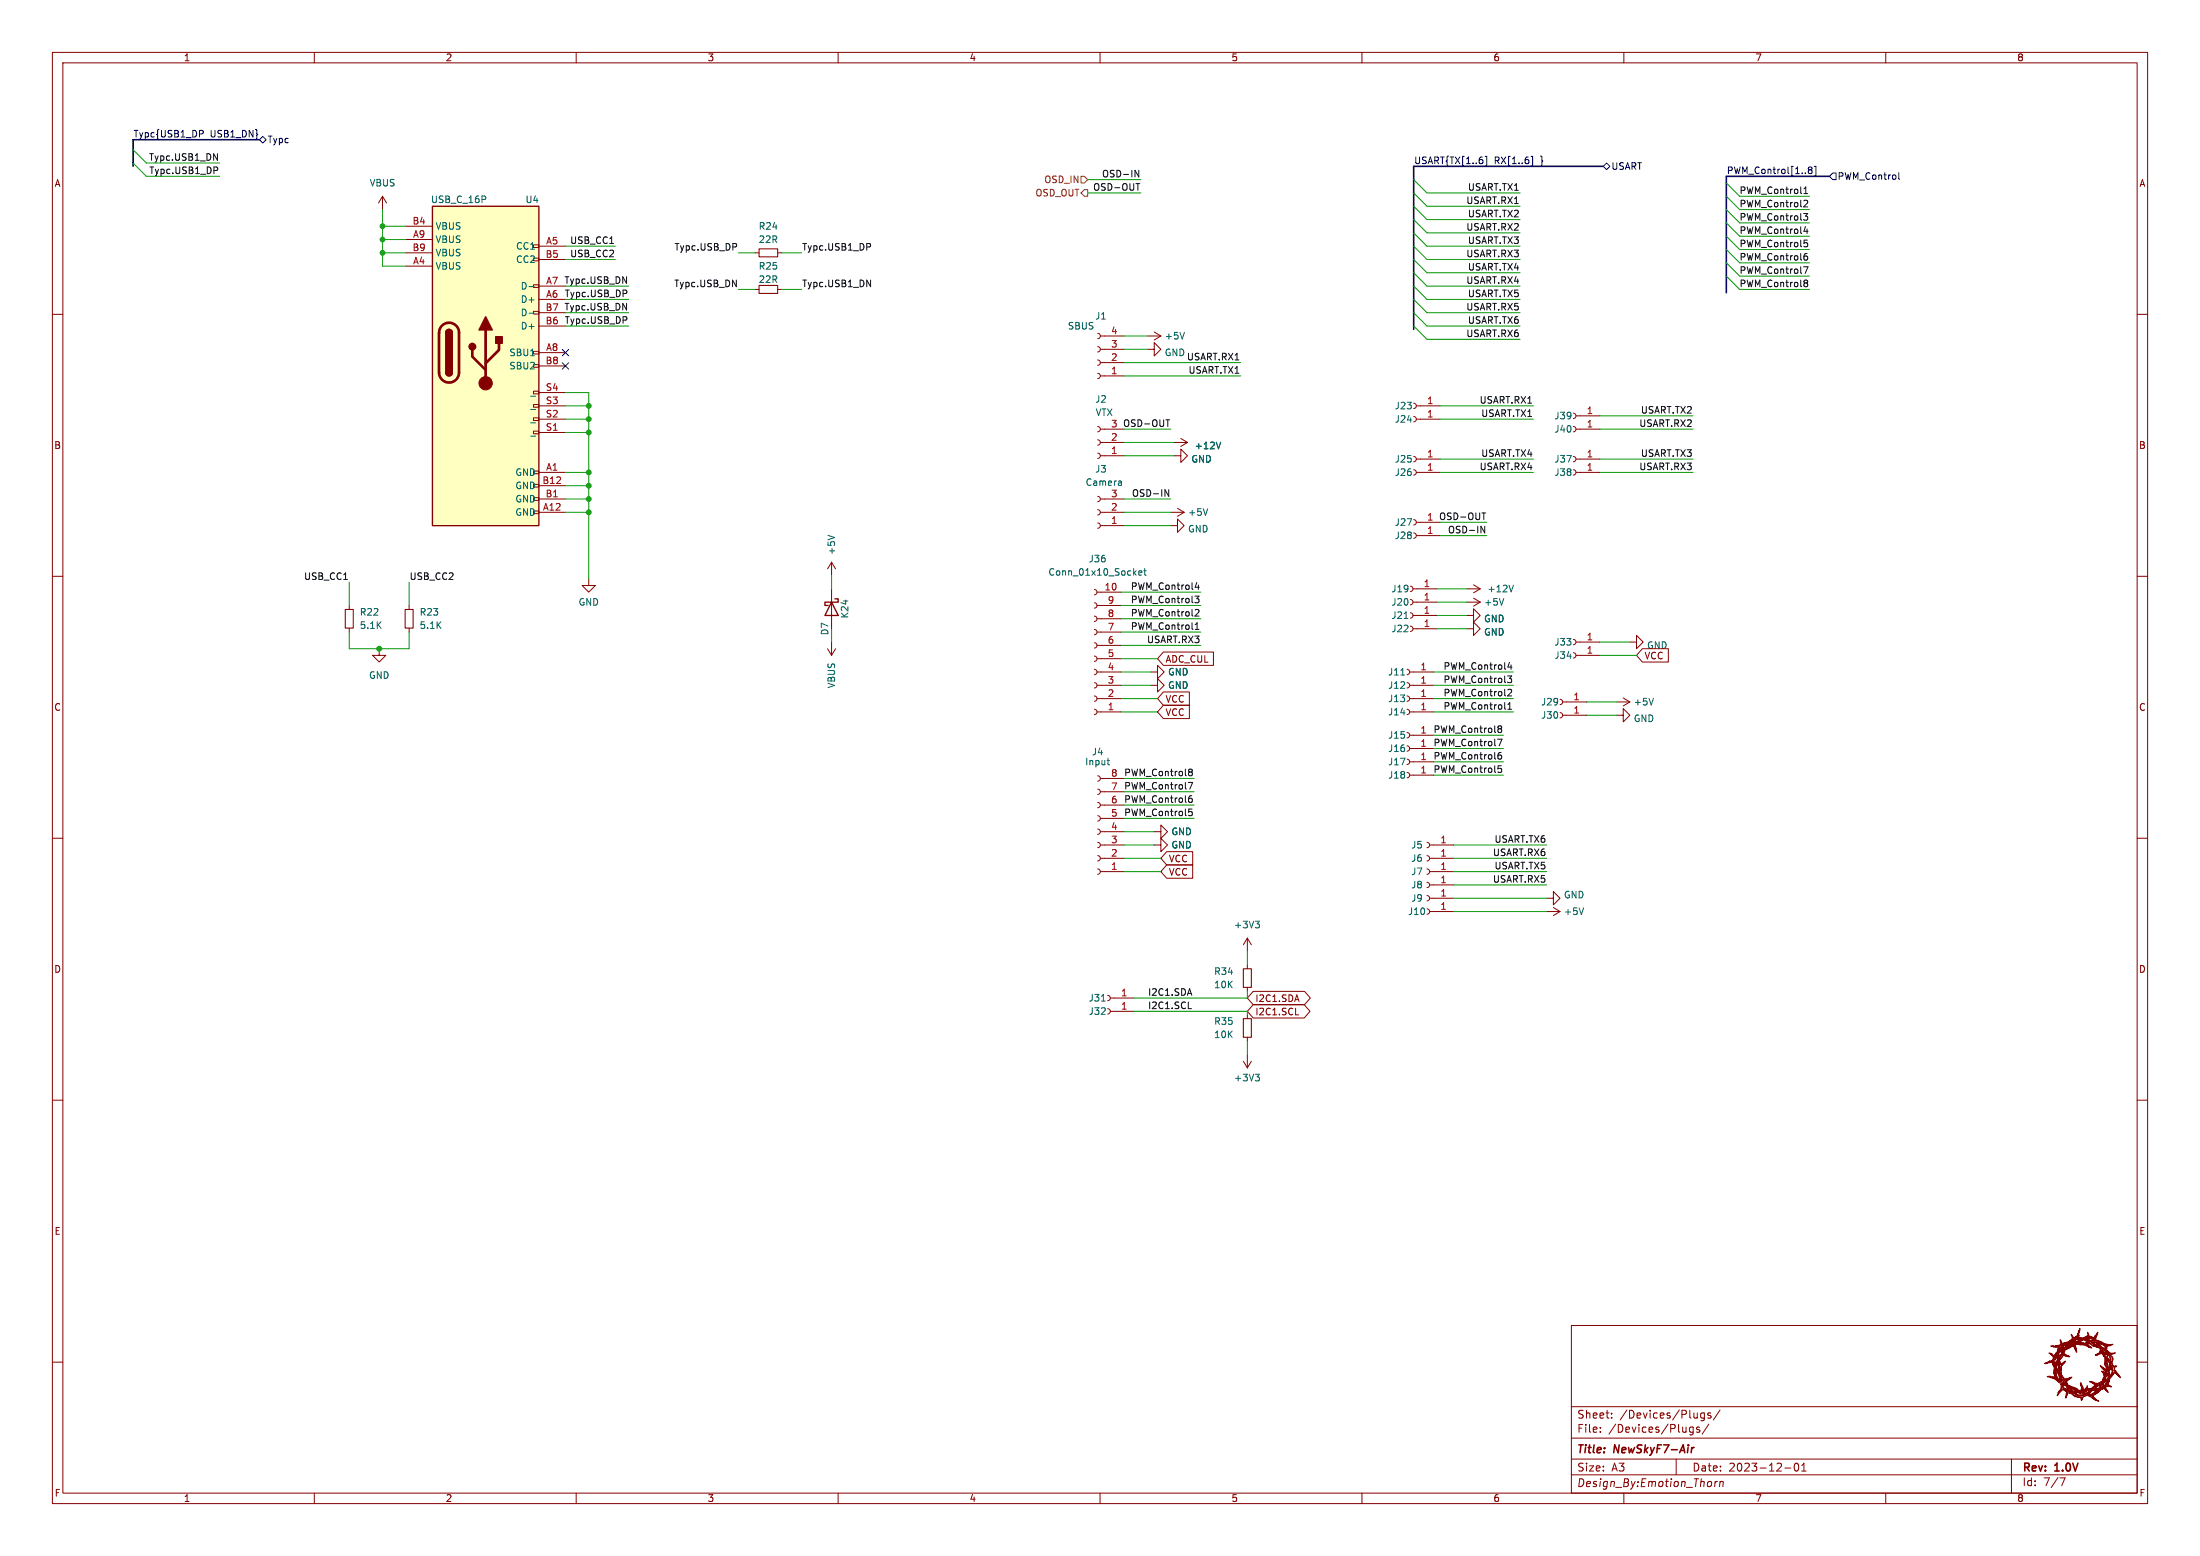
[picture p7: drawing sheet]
<svg xmlns="http://www.w3.org/2000/svg" width="420mm" height="297mm" viewBox="0 0 420 297" stroke-linecap="round" stroke-linejoin="round" font-family="sans-serif">
<g fill="none" stroke="#840000" stroke-width=".19">
<path d="M10 10h400v277h-400zM12 12h396v273h-396zM60 10v2M110 10v2M160 10v2M210 10v2M260 10v2M310 10v2M360 10v2M73 37.5l-.7 1.2M73 37.5v2.5M73 37.5l.8 1.2"/>
<path d="M10 60h2M77.5 50.8h5M77.5 45.7h5M77.5 43.2h5M77.5 48.3h5M101.9 59.4h1v.5h-1zM101.9 54.4h1v.5h-1zM101.9 49.3h1v.5h-1zM101.9 46.7h1v.5h-1zM102.9 47h5M102.9 57.2h5M102.9 54.6h5"/>
<path d="M102.9 49.5h5M102.9 59.7h5M144.1 48.3h.8M144.1 55.2h.8M148.5 48.3h.7M148.5 55.2h.7M408 60h2M101.9 79.8h1v.5h-1zM101.9 77.2h1v.5h-1zM101.9 74.7h1v.5h-1zM101.9 69.6h1v.5h-1zM101.9 67.1h1v.5h-1z"/>
<path d="M102.9 67.3h5M102.9 62.2h5M102.9 69.9h5M102.9 77.5h5M102.9 74.9h5M209.5 63.6l.4 .2 .2 .3-.2 .4-.4 .1M209.5 66.2l.4 .1 .2 .4-.2 .3-.4 .2M209.5 68.7l.4 .2 .2 .3-.2 .4-.4 .1M209.5 71.2l.4 .2 .2 .4-.2 .3-.4 .2M210.1 64.1h4.5M210.1 66.7h4.5M210.1 69.2h4.5"/>
<path d="M210.1 71.8h4.5M219.1 66.7h1.2v-1.3l1.3 1.3-1.3 1.2v-1.2M219.1 64.1h2.5M220.3 63.4l1.3 .7M221.6 64.1l-1.3 .8M269.9 79.5l.3 .2 .2 .3-.1 .4-.4 .1M269.9 77l.3 .1 .2 .3-.1 .4-.4 .2M270.4 77.5h4.6M300.4 78.9l.3 .1 .2 .3-.2 .4-.3 .2M300.9 79.4h4.5M101.9 97.5h1v.5h-1zM101.9 95h1v.5h-1z"/>
<path d="M101.9 92.5h1v.5h-1zM101.9 89.9h1v.5h-1zM101.9 82.3h1v.5h-1zM102.9 90.2h5M102.9 97.8h5M102.9 95.3h5M102.9 92.7h5M102.9 82.6h5M102.9 80h5M209.5 94.7l.4 .2 .2 .4-.2 .3-.4 .2M209.5 97.3l.4 .1 .2 .4-.2 .4-.4 .1M209.5 99.8l.4 .2 .2 .3-.2 .4-.4 .1"/>
<path d="M209.5 81.4l.4 .2 .2 .3-.2 .4-.4 .1M209.5 83.9l.4 .2 .2 .4-.2 .3-.4 .2M209.5 86.5l.4 .1 .2 .4-.2 .4-.4 .1M210.1 97.8h4.5M210.1 95.3h4.5M210.1 81.9h4.5M210.1 84.5h4.5M210.1 87h4.5M223.5 97.8h2.6M224.2 87h1.2v-1.3l1.3 1.3-1.3 1.3v-1.3M224.2 84.5h2.5M224.8 97l1.3 .8"/>
<path d="M225.4 83.7l1.3 .8M226.1 97.8l-1.3 .8M226.7 84.5l-1.3 .7M269.9 99.2l.3 .1 .2 .4-.1 .3-.4 .2M269.9 89.7l.3 .1 .2 .3-.1 .4-.4 .2M269.9 87.1l.3 .2 .2 .3-.1 .4-.4 .1M270.4 90.2h4.6M270.4 80h4.6M270.4 99.7h4.6M270.4 87.6h4.6M300.4 89.7l.3 .1 .2 .3-.2 .4-.3 .2M300.4 81.4l.3 .2 .2 .3-.2 .4-.3 .1"/>
<path d="M300.4 87.1l.3 .2 .2 .3-.2 .4-.3 .1M300.9 90.2h4.5M300.9 81.9h4.5M300.9 87.6h4.5M10 110h2M66.7 115.6v.7M66.7 119.9v.8M78.1 115.6v.7M78.1 119.9v.8M112.4 110.5v1.3h1.3l-1.3 1.2-1.3-1.2h1.3M158.7 107.3v2.6M158.7 112.4v7.6"/>
<path d="M158.7 107.3l-.7 1.3M158.7 107.3l.8 1.3M208.9 112.5l.4 .2 .1 .3-.1 .4-.4 .1M208.9 115.1l.4 .1 .1 .4-.1 .3-.4 .2M208.9 117.6l.4 .2 .1 .3-.1 .4-.4 .1M209.4 113h4.6M209.4 115.6h4.6M209.4 118.1h4.6M210.1 100.3h4.5M223.5 100.3h1.3v-1.2l1.3 1.2-1.3 1.3v-1.3M269.2 119.5l.4 .2 .1 .3-.1 .4-.4 .1M269.2 117l.4 .1 .1 .3-.1 .4-.4 .2"/>
<path d="M269.2 111.9l.4 .1 .1 .4-.1 .3-.4 .2M269.2 114.4l.4 .2 .1 .3-.1 .4-.4 .1M269.7 114.9h4.6M269.7 112.4h4.6M269.7 117.5h4.6M269.9 101.7l.3 .2 .2 .3-.1 .4-.4 .1M270.4 102.2h4.6M280 117.5h1.3v-1.3l1.3 1.3-1.3 1.2v-1.2M280 114.9h2.6M280 112.4h2.6M281.3 114.2l1.3 .7M281.3 111.6l1.3 .8"/>
<path d="M282.6 114.9l-1.3 .8M282.6 112.4l-1.3 .8M408 110h2M72.4 123.8v1.3h1.3l-1.3 1.3-1.3-1.3h1.3M158 123.8l.7 1.3M158.7 122.6v2.5M159.5 123.8l-.8 1.3M208.9 120.1l.4 .2 .1 .4-.1 .3-.4 .2M208.9 122.7l.4 .1 .1 .4-.1 .4-.4 .1M208.9 125.2l.4 .2 .1 .3-.1 .4-.4 .1M208.9 127.8l.4 .1 .1 .4-.1 .3-.4 .2M208.9 130.3l.4 .2 .1 .3-.1 .4-.4 .1"/>
<path d="M208.9 132.8l.4 .2 .1 .4-.1 .3-.4 .2M208.9 135.4l.4 .1 .1 .4-.1 .4-.4 .1M209.4 135.9h4.6M209.4 133.4h4.6M209.4 128.3h4.6M209.4 130.8h4.6M209.4 120.7h4.6M209.4 123.2h4.6M209.4 125.7h4.6M219.7 128.3h1.3v-1.3l1.2 1.3-1.2 1.2v-1.2M219.7 130.8h1.3v-1.3l1.2 1.3-1.2 1.3v-1.3M222.1 134.6h5v2.6h-5l-1.1-1.3z"/>
<path d="M222.1 132.1h5v2.5h-5l-1.1-1.2zM222.1 124.5h9.6v2.5h-9.6l-1.1-1.3zM268.6 135.4l.4 .1 .1 .4-.1 .3-.4 .2M268.6 139.8l.4 .2 .1 .3-.1 .4-.4 .1M268.6 132.8l.4 .2 .1 .3-.1 .4-.4 .2M268.6 127.8l.4 .1 .1 .3-.1 .4-.4 .2M268.6 130.3l.4 .2 .1 .3-.1 .4-.4 .1M269.1 135.9h4.6M269.1 133.4h4.6M269.1 128.3h4.6M269.1 130.8h4.6M269.7 120h4.6"/>
<path d="M280 120h1.3v-1.3l1.3 1.3-1.3 1.3v-1.3M297.8 133.5l.4 .1 .1 .4-.1 .3-.4 .2M297.8 136l.4 .2 .1 .3-.1 .4-.4 .1M298.3 134h4.6M298.3 136.5h4.6M300.4 124.6l.3 .1 .2 .4-.2 .3-.3 .2M300.4 122l.3 .2 .2 .3-.2 .4-.3 .2M300.9 125.1h4.5M300.9 122.6h4.5M308.6 136.5h1.3v-1.2l1.2 1.2-1.2 1.3v-1.3M308.6 134h2.5M309.9 133.2l1.2 .8"/>
<path d="M311.1 122.6h1.3v-1.3l1.3 1.3-1.3 1.2v-1.2M311.1 134l-1.2 .7M313.5 123.8h5v2.6h-5l-1.1-1.3zM10 160h2M209.5 148.1l.4 .1 .2 .4-.2 .4-.4 .1M209.5 150.6l.4 .2 .2 .3-.2 .4-.4 .1M209.5 153.2l.4 .1 .2 .4-.2 .3-.4 .2M209.5 155.7l.4 .2 .2 .3-.2 .4-.4 .1M209.5 158.2l.4 .2 .2 .4-.2 .3-.4 .2M210.1 148.6h4.5M210.1 151.1h4.5M210.1 153.7h4.5"/>
<path d="M210.1 156.2h4.5M210.1 158.8h4.5M220.3 158.8h1.3v-1.3l1.3 1.3-1.3 1.2v-1.2M268.6 142.4l.4 .1 .1 .3-.1 .4-.4 .2M268.6 144.9l.4 .2 .1 .3-.1 .4-.4 .1M268.6 147.4l.4 .2 .1 .3-.1 .4-.4 .2M269.1 140.3h4.6M269.1 142.9h4.6M269.1 145.4h4.6M269.1 148h4.6M408 160h2M209.5 160.8l.4 .1 .2 .4-.2 .4-.4 .1"/>
<path d="M209.5 163.3l.4 .2 .2 .3-.2 .4-.4 .1M209.5 165.9l.4 .1 .2 .4-.2 .3-.4 .2M210.1 163.8h4.5M210.1 161.3h4.5M210.1 166.4h4.5M220.3 161.3h1.3v-1.3l1.3 1.3-1.3 1.3v-1.3M222.7 162.6h5v2.5h-5l-1.1-1.3zM222.7 165.1h5v2.5h-5l-1.1-1.2zM238.1 179.1v2.5M238.1 179.1l.8 1.2M238.1 179.1l-.7 1.2M272.4 163.3l.4 .2 .1 .3-.1 .4-.4 .1"/>
<path d="M272.4 160.8l.4 .1 .1 .4-.1 .3-.4 .2M272.4 168.4l.4 .2 .1 .3-.1 .4-.4 .1M272.4 170.9l.4 .2 .1 .3-.1 .4-.4 .2M272.4 165.9l.4 .1 .1 .3-.1 .4-.4 .2M272.4 173.5l.4 .1 .1 .4-.1 .3-.4 .2M272.9 163.8h4.6M272.9 161.3h4.6M272.9 168.9h4.6M272.9 171.5h4.6M272.9 166.4h4.6M272.9 174h4.6M295.3 171.5h1.2v1.2l1.3-1.2-1.3-1.3v1.3"/>
<path d="M295.3 174h2.5M296.5 173.2l1.3 .8M297.8 174l-1.3 .8M211.5 192.5l.3 .2 .2 .4-.2 .3-.3 .1M211.5 190l.3 .1 .2 .4-.2 .4-.3 .1M212 193h4.5M212 190.5h4.5M238.1 184.2v.7M238.1 188.5v.7M238.1 193.7v.7M238.1 198v.8M239.2 191.8h9.8l1.1 1.2-1.1 1.3h-9.8l-1.1-1.3z"/>
<path d="M239.2 189.2h9.8l1.1 1.3-1.1 1.3h-9.8l-1.1-1.3zM247.3 193.7h.6M10 210h2M237.4 202.6l.7 1.2M238.1 201.3v2.5M238.9 202.6l-.8 1.2M408 210h2M10 260h2M300 253h108v32h-108zM408 260h2M300 278.5h108M300 274.5h108"/>
<path d="M300 268.5h108M305.5 273.2v.2M305.5 272.5v.1M307.7 270.5v.2M307.7 269.8v.1M320 278.5v3M323.2 272.4v1.2l-.3 .3-.3-.1M323.2 272.5l-.4-.1-.3 .3 .2 .6h.5M324.4 272.5l-.3-.1-.2 .2v.2l.5 .2v.3h-.5M325.4 269.7v1.2l-.3 .3-.4-.1M325.4 269.8l-.5-.1-.2 .3 .1 .6h.6M326.2 271.8l-1.3 1.9"/>
<path d="M326.6 269.8l-.4-.1-.2 .2 .1 .2 .5 .2v.3h-.6M328.4 269.1l-1.3 1.9M342.7 279.4l.2-.1a.8 .8 0 0 1 .5 .7 .8 .8 0 0 1-.5 .8 1 1 0 0 1-.2-1.4zM343.9 279.7l.5-.4v1.5M384 278.5v6.5M60 285v2M110 285v2M160 285v2M210 285v2M260 285v2M300 281.5h108M310 285v2"/>
<path d="M326.7 282.8l.1 .2-.2 .6M327.4 282.8l-.1 1M327.9 282.8l-.5 .2M328.4 282.9l.2-.1h.3v1M328.4 282.8l-.2 1M340.7 280.2h1.2M343.9 280.8h.9M360 285v2M393.2 282.1h1l-.6 1.5"/>
</g>
<path d="M323.4 276.3l-.4 .1" fill="none" stroke="#840000" stroke-width=".3"/>
<g fill="#840000" stroke="#840000" stroke-width=".19">
<path d="M399 266.5l.9 .6-.5-.7 .5-.2-.4 .3 1.2 1-.9-.4 .3 .1v-.1a1.56 1.56 0 0 1-1.1-.6z"/>
<path d="M396.5 266.7h.9v.5l.2-.2-.3 .3a.61 .61 0 0 0-.8-.6z"/>
<path d="M393.2 265.3h.2a.71 .71 0 0 1 1 .2l.3 .4-.1 .5v-.5v.1l-.2 .9 .1-1.2-.4-.3h-.5l-.9 1 .2-.6a.5 .5 0 0 0 .6-.4l-.6 .4z"/>
<path d="M399.3 256.2h.2l-.1 .2 .2 .1v-.2l.2 .2-.1 .1h.4l.4 .2-.2-.4 1.1 1.8 .4 .4a.75 .75 0 0 0-.1-.9l.4 .3 .2 .5 .2-.1-.4-.4 .5 .3-.1-.3-1.1-.7 .3 1.2-1.1-2.1h.1l.6 .7 .4 .3 .2-.1a1.05 1.05 0 0 0-1-.9l-.9-.1h-.4a1.44 1.44 0 0 1 1.4 .1l.6 .3a.5 .5 0 0 1 .2 .8l.3 .1a1.64 1.64 0 0 0 1.7 .7l-.5 .2h-.2l.3-.1h-.4v.1h-.1l.1 .2-.3-.1a.48 .48 0 0 1-.6 0 .48 .48 0 0 1-.1-.6l-.1 .5 .1 2 .3 .8-.2 .2-.7-.4 .7 .8 .5-.8h.4v-.2h.2l-.2-.1-.2 .2 .1-.3-.2 .4a.38 .38 0 0 1-.1-.4 .38 .38 0 0 1 .3-.2h-.2v-.2l-.3-.6 .4 .4 .4 .9a1.79 1.79 0 0 1-.3 1.8l.6-.7a.77 .77 0 0 1 .9 .5l.2 .1-.9-1-.1-.1 .3 .1-.3-.1 .1-.1 1.1 1.5-1.1-1-.8 1 .3-1.5h.1h-.1a.37 .37 0 0 0-.5 .1 .37 .37 0 0 0 0 .4 3.4 3.4 0 0 1-.2 2.3l.4 .3h-.1a.58 .58 0 0 0-.9 .3l.6 .9-.5-.4-.2-.3 .4 .4-.3-.4h-.5a1.08 1.08 0 0 0-.9 .7l-.6 .3 .7-.4 .5-.6h.3l.2-.2-.4 .2-.1-.1 .1-.1-.1 .1a.43 .43 0 0 1 .7 0l-.2-.3 .3 .1a.72 .72 0 0 1 .9-.2l-.6-.4-.3 .5h-.3l-.2-.4 .1-.1-.1-.1h.2l.2 .5 .2-.5a.64 .64 0 0 0 .7-.8l-.1-1.4-.1 .8a1.51 1.51 0 0 1-.2 1.3v-.1l-.3 .2 .3-.3 .1-.6-.3 .3h.2l-.8 .6h-.1l.7-.6-1.6 .8-.9 .7 1.8-.9a3.2 3.2 0 0 1-2.4 2.2l-.2-.1 .5 .1-.6-.1 .3 .3a1.2 1.2 0 0 0-1.4 .3l1.8-1.4-.6 .7 .6-.1a.73 .73 0 0 1 .8-.3h-.3l.4-.3v.2l.1-.2 .1 .1 .1-.3 .4-.7a.82 .82 0 0 0-.9 .3l-.3 .2 .8 .1-1.2 .2-.8-.1-.1-.1h.9h-.9l-.1-.6 .2 .6a1.43 1.43 0 0 0 1.3-.8l-.7-.5 .9 .6 .3-.3-1.5-.4h.5l1.1 .4 .5-.3 .3 .1 .2-.3-.2 .2h-.3l.6-.2h-.3l.1-.2 .4 .1v-.1a.63 .63 0 0 0 .6-.4 .63 .63 0 0 0-.1-.7l-.6 1.1 .8-1.4a.75 .75 0 0 1 .7-.7h-.2l.1-.2a2.29 2.29 0 0 0-1.2 1.4l-.3 .9h-.2l.4-1.1 .1 .1 .1-.2-.4-.1h.3h-.3l.1 .5-.3-.7 .5 .1a1.18 1.18 0 0 0-.7-.9l-.2-.3 .4 .3-.5-.4 1.3 .7-.4-.8 .1-.5-.1 .4v-1.4l-.2-.2h.1l.1-.1-.2 .1-.5-.8-.2 .2 .3 .1-1.2 .3 .6-.2 .2-.2-.8 .4 .9-.6v-.2h.3h-.3a.53 .53 0 0 0 0-.6 .53 .53 0 0 0-.6-.1l-.2-.1 .6 .1-.1-.1a2.04 2.04 0 0 1-1.3-.9z"/>
<path d="M395.9 266.3l.6 .3h-.4l-.2-.2 .2 .1h.1z"/>
<path d="M394.2 263.3l.6-.1h-.2l.9-.3-.3 .3a.67 .67 0 0 0-.7 .5 .67 .67 0 0 0 .3 .7l.1 .3 .1-.3 1.3 .6 .6 .4 1-.1h-.2l.1-.1 .7 .1-1.1 .1-.3 .2h1.3h-1.1l1 .3 .5-.5h.3a2.25 2.25 0 0 1-2.7 .9l-.2-.2h.2h-.2l-.1-.1-.3 .1 .3-.2a1.94 1.94 0 0 0 1.8 .2h.2l-.2-.1 .3 .1-1-.4-.4-.2h.3h-.3l-.7-.4h.4l.1 .3-.1-.3h-.5l.1-.1-1.1-.2 2.3 1.2-.6-.2-.2 .1-.1-.2h-1.4l-.6-.4 .4 .1 .2 .2 .3 .1 .4-.1 .9 .1-1.2-.1-.1-.1h.2h-.4l-.5-.2h-.2l-.4-.2 .3 .1a.83 .83 0 0 1-.7-1l-.2 .1 .1-.2a.64 .64 0 0 1 .4 .7l.5 .5 .4-.2h-.2a.69 .69 0 0 0-.7-.8l.5 .2-.1-.4 .4 .9 .1-.1a.35 .35 0 0 0 .1 .5 .35 .35 0 0 0 .5-.1l-.5-.4 .3 .1a1.49 1.49 0 0 0 1.2 .6l-.3-.1v-.1l-.8-.5h-.4l-.2-.5h.1h-.1l-.3-.3 .3 .2v-.1l-.4-.5h.1v.2l.1-.3 .8-.6-.8 .4-.1 .3h-.1l-.1-.2 .1 .2 .1-.3-.2 .1v-.2h.2z"/>
<path d="M395 265.9a.54 .54 0 0 1 .8 .4l-.3-.2z"/>
<path d="M397.5 266.1h.3z"/>
<path d="M398.5 265.5l.2-.1z"/>
<path d="M399.4 265.4l1.1-.2z"/>
<path d="M397.4 264.8v.5z"/>
<path d="M393.5 264.5a.38 .38 0 0 1 .2 .4 .38 .38 0 0 1-.3 .3z"/>
<path d="M397.2 263.9l.5 1.1-.1 .2-.3-.6-.1-.4 .1 .2-.1-.2z"/>
<path d="M398.3 264.9l-.2 .3z"/>
<path d="M401.3 264.5l.2 .2-.3-.1z"/>
<path d="M402.9 264.7h.2z"/>
<path d="M393.4 262.6l.8 1.7-.5-.2-.1-.3 .5 .3v-.2a1.66 1.66 0 0 1-.7-1.3z"/>
<path d="M396.1 255.8l.4 .3z"/>
<path d="M393.3 255.7l.2 .5h.1a.25 .25 0 0 0 .2 .3 .25 .25 0 0 0 .2-.1l.6-.2h.3l.5-.5 .4-.3 .2 .1-.3-.3v.3l-.3 .2 .2-.2 .1-.3-.2-.1-.1-.4 .5 .6 .2-.1 .1 .1-.1 .1h.2v-.2h.2l.1-.1-.3 .1 .4-.4v-.2l-.1 .2 .1-.4a.45 .45 0 0 1 0 .7v.2l.2-.5-.1 .4a1.56 1.56 0 0 0 1.8-.4l.1 .2-.2-.7 .3 .5v.5l.2-.3 .2 .1v.1l.6 .1 .2 .3 .2-.6-.5 .3 .4-.3v-.1l-.2 .2 .6-.8-.2 .6a.54 .54 0 0 0-.2 .7 .54 .54 0 0 0 .6 .3l.4 .2a3.2 3.2 0 0 0 2.3 .5l-.7 .3 .1-.2h-.8l.1 .3 .4-.1-.3 .1v.5l-.2-.2a.82 .82 0 0 0-.6-.9l-.2-.1a2.47 2.47 0 0 0-2.1-.1l-.4-.2h.5h-.5l-.7-.3 1.7 1.3 .2-.1 .2 .1a.71 .71 0 0 1-1-.4h-.5l.3-.2-.2-.1-.9 .2h-.9l.5-.2h-1.8h-.3l.1 .2-.2-.1-.3 .3h.7l.1-.2h.4l-.5-.1h.1l1.2 .2-.5-.1-.2 .3 .2 .6-.2-.2v.2l.1 .4 .1-.2 .1 .5-.5-.8h.2a.37 .37 0 0 1-.4-.5l.1-.1 .1 .2v.4l.2-.7-1.2 .5-.1-.1 .3-.1h-.5l.6-.1 .1-.1-.7 .2 .7-.8h.5v-.3l.2 .2v.2l1.6 .1v.1l1-.2h-.3l-.2-.2a.59 .59 0 0 0-1 0l-.2 .1a1.55 1.55 0 0 1 1.5-.4v.1h.2l.2 .2 1.1-.3-1-.2-.1 .1 .1-.3 .8 .4v-.2v.1l-.8-.4-.3 .6h-.1v-.3l-.6 .1 .5-.3v-.1l-.7 .4 .2-.3-.4 .2 .1 .1a.66 .66 0 0 0-.9 .6l-.3-.1 .5-.4h-1.1l1.1-.2-.1-.1 .5 .1-.1-.1a1.67 1.67 0 0 0-1.8 .4l.2 .1-.5 .2-.6 .9-.3-.1 .5-.6-.9 .4h.2l.5-.2-.1 .2-.5 .1-.1 .2 .2 .2 .2-.2v.2l.2-.1-.1-.1 .5 .1-1.7 .8v.1l2.4-1.1 .3 .1h-.3l-.7 .4-.7 .2-.2 .6a.95 .95 0 0 0 1 .7h.1h-.6l.3-.1-.7-.2-.9 1 .2 .7 .9-.5-.1 .2a1.41 1.41 0 0 0-.7 1.7l-.1-.8 .3-.5-.4 .1v-.1h.1l-.2-.1 .6 .1 .4-.5-.4 .4h-.6l-.1-.5 .2 2.5a1.27 1.27 0 0 0 .3 1.3l-.1 .2-.1-.2-.1 .2-.9-.7-.5-.1 1.4 1-1-.8-1-.3 .7-.1-.2 .1a.35 .35 0 0 0 .4-.1 .35 .35 0 0 0-.1-.5l.1-.1 .2 .5-.1 .2 .2 .1v-.2l.5 .7 .3 .1-.1-1.5 .1 1.3-.5-1.5 .2 .3v-.3h.2h-.4l-.3-.2a2.34 2.34 0 0 0 .7 1.8 2.05 2.05 0 0 1-.7-2l.3 .3-.2-.3 .1-.2h-.2l-.1-.2-.2 1.1-.1-.2-.1 .1 .2-.8-.4-1.2 .5 .9-.4-1.1-1.3 .3h.4l-.3 .1h-.3l.8-.5 .3 .1-.3-.1h.4l.3-.2-.2 .2h.2v-.9l.2 .3 .2-.3a2.84 2.84 0 0 0 .2 2.2l.1 .1-.2-.4h.2l.3-.7a1.11 1.11 0 0 0 .3 1.7v-.7l-.1 .6-.1-.8h.1h-.1l-.1-.4h.1h-.1v-.2v-.3l1.1-1.5-.1-.1-.1 .1 .3-.8-1.1 .5 .1 .7-.2 .3 .1-1.1 .1-.5h.3l-.1 .1 .9-.4a.7 .7 0 0 1-.5-.8l-.2-.1 .2 .4a.44 .44 0 0 1-.3 .7l.2-.3v.2l-.2-.1-.3 .3 .4-.7a.58 .58 0 0 0-.5 .7l-.2 .1h.2l-.1 1.6-.1 .2 .2-.2 .7-1.1-.1-.1 .4-.3-1.3 2.2-.2 .8-.2-.1 .1-.6 .5-.6-.2-.1 .1-.4-.2 .1v-.6l.1 .1 .1-.2-.2 .1-.2-.2a.48 .48 0 0 1-.5 .6v-.3l.3 .2 .3-.6 .2-.1 .1 .2v-.8l.1-.1 .1 .1-.1-.2 .3-.5-.2 .2-.7-.1 1.1-.2-.1-.7h.1z"/>
<path d="M393.5 262.3l.3 .6 .3 .2h-.2l.1 .2-.3-.5-.1-.1h.1h-.1z"/>
<path d="M390.8 262.8h.8z"/>
<path d="M393.5 261.8v.4z"/>
<path d="M401.2 261.7h.1v.1z"/>
<path d="M392.1 261.6v.1z"/>
<path d="M403.6 261.1l.1 .3z"/>
<path d="M402.3 258.8l.2-.1a.78 .78 0 0 0-.2 1l.1 1.4a3.4 3.4 0 0 1-.1-2.3z"/>
<path d="M403.6 260.8h.5l-.5 .2v-.1l.3-.1z"/>
<path d="M402.7 258.7l.3 .7v.5l.1 .1a1.15 1.15 0 0 0 0-1.2 .84 .84 0 0 1 .1 1.3l.3 .8-.4-.9-.3-.2 .1-.3z"/>
<path d="M391.4 260l.2 .1z"/>
<path d="M402.3 259.2l.4 .4z"/>
<path d="M394.1 258.7l.3 .2z"/>
<path d="M391.5 258.4l.3 .3z"/>
<path d="M391.2 258.3l.6 .2z"/>
<path d="M397 256.7a3.1 3.1 0 0 1 2 .4l-.7-.5 .1 .1-.1-.1 .1-.2 .9 .9-.6-.2a2.6 2.6 0 0 0-1.7-.4z"/>
<path d="M391.9 257.1l.8-.1 .2 .1z"/>
<path d="M391.5 256.9h.6l-.4 .1z"/>
<path d="M397 253.6l.1 .1-.3 .8 .1-.3h-.1v-.1h.1h-.1z"/>
<path d="M392.4 261.3l.1 .1z"/>
<path d="M392.8 261.4l.2 .2z"/>
<path d="M392.2 259.9l.1 .6z"/>
<path d="M392.5 258.7l-.2 1z"/>
<path d="M398.9 255.7l.1 .1z"/>
<path d="M396.5 255.1l-.1 .1z"/>
<circle cx="92.7" cy="73.2" r="1.27"/>
</g>
<g fill="none" stroke="#006464" stroke-width=".19">
<path d="M101 54.7h1M101 59.8h1M101.3 78.2h1M226.1 63.4l-.4 1.3M213.9 91.8l.2 .2v.7M214.1 92.6l-.1 .1M214.1 92.1l-.1 .1M230.6 97.1l-.5 1.3M233 84.4l-.4 1.3M158.1 102.2l1.2 .4M217.4 109.4l.6-.1-.1-.3h-.3l-.2 .1v.6h.5M218.3 109h.5"/>
<path d="M218.5 108.5v1.1l.3 .2M268.1 118.1h.7M287.1 114.2l-.5 1.3M288.9 111.7l-.4 1.3M267.4 128.8h.8M315.6 133.3l-.4 1.3M211.3 145.1h.5M211.5 145.8l.3 .2M239.6 175.8h.8l-.4 .5M240.2 176.3l.2 .3v.3l-.2 .2M302.3 173.3l-.4 1.3M210.3 191.1h.7"/>
<path d="M239.6 205h.8l-.4 .5M240.2 205.5l.2 .3v.3l-.2 .2"/>
</g>
<path d="M82.5 39.4h20.4v60.9h-20.4z" fill="#ffffc2" stroke="#ffffc2" stroke-width=".19"/>
<path d="M82.5 39.4h20.4v60.9h-20.4zM85.1 71.1a.64 .64 0 0 0 .6 .7 .64 .64 0 0 0 .7-.7M85.1 63.5a.64 .64 0 0 1 .6-.6 .64 .64 0 0 1 .7 .6M158.7 114.9l1.3 2.6h-2.5zM159.4 114.3h.6v.6h-2.5v.7h.6" fill="none" stroke="#840000" stroke-width=".25"/>
<path d="M84.4 62.2a1.9 1.9 0 0 1 2.1-.5 1.9 1.9 0 0 1 1.1 1.8v7.6a1.91 1.91 0 0 1-1.9 1.9 1.91 1.91 0 0 1-1.9-1.9v-7.8l.2-.6zM90.2 66.8v1.3l2.5 2.5M92.7 63v10.2M95.2 65.5v1.3l-2.5 2.5" fill="none" stroke="#840000" stroke-width=".51"/>
<g fill="#840000" stroke="#840000" stroke-width=".25">
<path d="M85.1 71.1h1.3a.64 .64 0 0 1-.7 .7 .64 .64 0 0 1-.6-.7z"/>
<path d="M85.1 63.5h1.3v7.6h-1.3z"/>
<path d="M85.3 63.1a.64 .64 0 0 1 .7-.2 .64 .64 0 0 1 .4 .6h-1.3z"/>
<path d="M92.7 60.5l1.3 2.5h-2.6z"/>
<path d="M94.6 64.3h1.3v1.2h-1.3z"/>
<circle cx="90.2" cy="66.2" r=".63"/>
</g>
<path d="M144.9 54.5h3.6v1.5h-3.6zM144.9 47.5h3.6v1.5h-3.6zM65.9 116.3h1.5v3.6h-1.5zM77.3 116.3h1.6v3.6h-1.6zM237.4 194.4h1.5v3.6h-1.5zM237.4 184.9h1.5v3.6h-1.5z" fill="none" stroke="#840000" stroke-width=".2"/>
<g fill="none" stroke="#000084" stroke-width=".19">
<path d="M38.1 24.9h.5l.2 .2-.1 .4-.6 .1M49.5 26.7l.7-.7 .6 .7-.6 .6zM283.5 29.8h.3v1.9h-.3M292.3 29.8h.3v1.9h-.3M306.1 31.8l.6-.7 .6 .7-.6 .6zM345.5 32.4l-.3-.2 .3-.3h.2l.2 .2-.2 .3M345.5 32.4l-.3 .3 .1 .3 .2 .1h.2l.2-.2v-.2l-.2-.3M345.5 32.4h.2M346.4 31.8h.3v1.8h-.3M349.9 33h.6v1.3h-.6l-.7-.6zM362.5 33v1.1l.2 .1M107.3 66.7l1.3 1.2"/>
<path d="M107.3 69.2l1.3 1.3M108.6 66.7l-1.3 1.2M108.6 69.2l-1.3 1.3"/>
</g>
<path d="M206.4 33.7h.6l.6 .6-.6 .6h-.6zM207 36.2h.6v1.3h-.6l-.6-.7z" fill="none" stroke="#725600" stroke-width=".19"/>
<g fill="none" stroke="#0f0f0f" stroke-width=".19">
<path d="M40.8 29.3l.7 1.3v-1.3M41.3 31.9l.3 .2-.1 .3-.2 .1M216.7 32.5l.7 1.3v-1.3M216.9 35h.7M344.4 37h.7M344.4 36l.3-.3v1.3M344.4 38.3l.5-.1 .2 .4-.8 .9h.8M119.6 55.5v.4M140.6 46.6v.4M165.5 53.5l.7 1.2v-1.2M166 46.5l.2 .2-.1 .3-.1 .1M344.3 40.8h.8l-.4 .4 .3 .2 .1 .4-.2 .2h-.4"/>
<path d="M344.3 50.9h.9l-.6 1.3M344.4 45.8h.6M344.4 46.4l.5-.1 .2 .3-.1 .5h-.6M344.5 48.9h.4l.2 .2-.1 .5h-.5M344.5 53.5h.4l.1 .1 .1 .2-.2 .2M344.5 53.9l.1 .1M344.6 54h.3M344.6 54l-.1 .1M344.7 43.2l-.3 .9h.8M344.9 54l.2 .2-.1 .4-.1 .1h-.4M345 43.7v.9M345 48.4h-.4l-.2 .3"/>
<path d="M119.6 60.6v.4M222.4 93.5l.7 1.2v-1.2M222.6 80.1h.7M282.9 97.9h.7M228.1 113.8h.8l-.4 .5 .3 .1 .1 .4-.2 .3h-.4M228.2 119.2l.3-.3v1.2M228.2 116.4l.5-.1 .2 .4-.8 .9h.8M228.5 111.2l-.3 .9h.8M228.8 111.7v.8M282.7 100.5l.7 1.2v-1.2M228.2 120.1h.7M286.1 138.6h.3l.2 .1 .1 .2-.3 .2"/>
<path d="M286.1 139l.1 .1M286.2 139.1h.2M286.2 139.1l-.1 .1M286.4 139.1l.3 .2-.1 .4-.2 .1h-.3M287.8 129h.8l-.4 .5 .3 .1 .1 .5-.3 .2h-.3M287.9 135.4h.7M287.9 134.5l.3-.4v1.3M287.9 131.6h.4l.3 .3-.8 .9h.8M288.2 126.4l-.3 .9h.7M288.5 126.9v.9M226.8 149.3h.9l-.6 1.3M227 155l.4-.1 .2 .3-.1 .4h-.5"/>
<path d="M227 154.4h.6M227 152.4h.4l.2 .2-.1 .5h-.5M227 146.9l.4-.1 .2 .1v.2l-.2 .3M227 147.3l.1 .1M227.1 147.4h.3M227.1 147.4h-.1M227.4 147.4l.2 .2v.4l-.2 .1-.4-.1M227.5 151.9h-.4l-.1 .3M285.9 141.1h.8l-.5 1.3M286 146.7h.4l.3 .2-.1 .5h-.6M286 146.2h.6M286.1 144.2l.3-.1 .3 .3-.1 .4h-.5"/>
<path d="M286.6 143.6l-.4 .1-.2 .2M226.9 192.5h.6"/>
</g>
<path d="M49.5 26.7h-24.1v5.1M306.1 31.8h-36.2v31.1M349.2 33.7h-19.6v22.2" fill="none" stroke="#000084" stroke-width=".3"/>
<g fill="none" stroke="#009600" stroke-width=".19">
<path d="M25.4 31.1l2.5 2.6h14M25.4 28.6l2.5 2.5h14M207.6 34.3h10.2M207.6 36.8h10.2M269.9 34.3l2.5 2.5h17.8M269.9 39.4l2.5 2.5h17.8M269.9 36.8l2.5 2.6h17.8M329.6 34.9l2.5 2.6h13.3M329.6 37.5l2.5 2.5h13.3M73 48.3h4.5M73 40v10.8h4.5M73 45.7h4.5"/>
<path d="M73 43.2h4.5M107.9 54.6h12.1M107.9 57.2h12.1M107.9 59.7h12.1M107.9 49.5h9.6M107.9 47h9.6M141 55.2h3.1M141 48.3h3.1M149.2 55.2h3.8M149.2 48.3h3.8M269.9 52.1l2.5 2.5h17.8M269.9 54.6l2.5 2.6h17.8"/>
<path d="M269.9 59.7l2.5 2.5h17.8M269.9 57.2l2.5 2.5h17.8M269.9 47l2.5 2.5h17.8M269.9 44.5l2.5 2.5h17.8M269.9 41.9l2.5 2.6h17.8M269.9 49.5l2.5 2.6h17.8M329.6 52.7l2.5 2.5h13.3M329.6 45.1l2.5 2.5h13.3M329.6 40l2.5 2.5h13.3M329.6 50.2l2.5 2.5h13.3M329.6 42.5l2.5 2.6h13.3M329.6 47.6l2.5 2.6h13.3"/>
<path d="M107.9 74.9h4.5v35.6M107.9 62.2h12.1M107.9 77.5h4.5M214.6 64.1h4.5M214.6 71.8h22.3M214.6 69.2h22.3M214.6 66.7h4.5M269.9 62.2l2.5 2.6h17.8M275 77.5h17.7M305.4 79.4h17.8M107.9 92.7h4.5M107.9 90.2h4.5"/>
<path d="M107.9 97.8h4.5M107.9 95.3h4.5M107.9 80h4.5M107.9 82.6h4.5M214.6 97.8h8.9M214.6 95.3h8.9M214.6 81.9h8.9M214.6 84.5h9.6M214.6 87h9.6M275 90.2h17.7M275 87.6h17.7M275 80h17.7"/>
<path d="M275 99.7h8.8M305.4 90.2h17.8M305.4 87.6h17.8M305.4 81.9h17.8M66.7 111.1v4.5M78.1 111.1v4.5M158.7 109.9v2.5M214 113h15.2M214 115.6h15.2M214 118.1h15.2M214.6 100.3h8.9M274.3 112.4h5.7"/>
<path d="M274.3 114.9h5.7M274.3 117.5h5.7M275 102.2h8.8M66.7 120.7v3.1h11.4v-3.1M158.7 120v2.6M214 130.8h5.7M214 133.4h7M214 120.7h15.2M214 135.9h7M214 128.3h5.7M214 125.7h7M214 123.2h15.2"/>
<path d="M273.7 130.8h15.2M273.7 133.4h15.2M273.7 135.9h15.2M273.7 128.3h15.2M274.3 120h5.7M302.9 134h5.7M302.9 136.5h5.7M305.4 125.1h7M305.4 122.6h5.7M214.6 148.6h13.4M214.6 151.1h13.4M214.6 153.7h13.4"/>
<path d="M214.6 158.8h5.7M214.6 156.2h13.4M273.7 148h13.3M273.7 145.4h13.3M273.7 142.9h13.3M273.7 140.3h13.3M214.6 163.8h7M214.6 166.4h7M214.6 161.3h5.7M277.5 163.8h17.8M277.5 166.4h17.8M277.5 161.3h17.8"/>
<path d="M277.5 171.5h17.8M277.5 168.9h17.8M277.5 174h17.8M216.5 193h21.6v.7M238.1 181.6v2.6M238.1 189.2v1.3h-21.6M238.1 198.8v2.5"/>
</g>
<g fill="#009600" stroke="#009600" stroke-width=".19">
<circle cx="73" cy="43.2" r=".46"/>
<circle cx="73" cy="48.3" r=".46"/>
<circle cx="73" cy="45.7" r=".46"/>
<circle cx="112.4" cy="82.6" r=".46"/>
<circle cx="72.4" cy="123.8" r=".46"/>
<circle cx="112.4" cy="80" r=".46"/>
<circle cx="112.4" cy="77.5" r=".46"/>
<circle cx="112.4" cy="95.3" r=".46"/>
<circle cx="112.4" cy="97.8" r=".46"/>
<circle cx="112.4" cy="92.7" r=".46"/>
<circle cx="112.4" cy="90.2" r=".46"/>
</g>
<g font-size="2.1" fill="#840000">
<text x="301" y="273.7">File:</text>
<text x="301" y="271">Sheet:</text>
<text x="307.1" y="273.7">/Devices/Plugs/</text>
<text x="309.2" y="271">/Devices/Plugs/</text>
<text x="300.9" y="277.8">Title:</text>
<text x="301" y="281.1">Size:</text>
<text x="307.6" y="281.1">A3</text>
<text x="308.1" y="277.8">NewSkyF7-Air</text>
<text x="323" y="281.1">Date:</text>
<text x="330" y="281.1">2023-12-01</text>
<text x="386" y="281.3">Rev:</text>
<text x="392.4" y="281.3">1.0V</text>
<text x="300.9" y="284.1">Design_By:Emotion_Thorn</text>
<text x="386" y="283.9">Id:</text>
<text x="390.1" y="283.9">7/7</text>
</g>
<g font-size="1.8" fill="#840000">
<text x="35" y="11.9">1</text>
<text x="85" y="11.9">2</text>
<text x="135" y="11.9">3</text>
<text x="185" y="11.9">4</text>
<text x="235" y="11.9">5</text>
<text x="285" y="11.9">6</text>
<text x="335" y="11.9">7</text>
<text x="385" y="11.9">8</text>
<text x="10.3" y="35.9">A</text>
<text x="408.3" y="35.9">A</text>
<text x="10.3" y="85.9">B</text>
<text x="408.2" y="85.9">B</text>
<text x="222.4" y="126.7">ADC_CUL</text>
<text x="313.9" y="126">VCC</text>
<text x="10.3" y="135.9">C</text>
<text x="222.4" y="136.8">VCC</text>
<text x="222.4" y="134.3">VCC</text>
<text x="408.2" y="135.9">C</text>
<text x="223" y="164.8">VCC</text>
<text x="223" y="167.3">VCC</text>
<text x="10.3" y="185.9">D</text>
<text x="408.2" y="185.9">D</text>
<text x="239.6" y="191.5">I2C1.SDA</text>
<text x="239.6" y="194">I2C1.SCL</text>
<text x="10.3" y="235.9">E</text>
<text x="408.3" y="235.9">E</text>
<text x="10.3" y="285.9">F</text>
<text x="35" y="286.9">1</text>
<text x="85" y="286.9">2</text>
<text x="135" y="286.9">3</text>
<text x="185" y="286.9">4</text>
<text x="235" y="286.9">5</text>
<text x="285" y="286.9">6</text>
<text x="335" y="286.9">7</text>
<text x="385" y="286.9">8</text>
<text x="408.3" y="285.9">F</text>
</g>
<g font-size="1.8" fill="#000084">
<text x="25.4" y="26.3">Typc{USB1_DP</text>
<text x="40.1" y="26.3">USB1_DN}</text>
<text x="51" y="27.5">Typc</text>
<text x="269.9" y="31.4">USART{TX[1..6]</text>
<text x="285.3" y="31.4">RX[1..6]</text>
<text x="294.2" y="31.4">}</text>
<text x="307.5" y="32.6">USART</text>
<text x="329.6" y="33.3">PWM_Control[1..8]</text>
<text x="350.7" y="34.5">PWM_Control</text>
</g>
<g font-size="1.8" fill="#0f0f0f">
<text x="28.3" y="30.8">Typc.USB1_DN</text>
<text x="28.4" y="33.3">Typc.USB1_DP</text>
<text x="210.3" y="33.9">OSD-IN</text>
<text x="208.6" y="36.5">OSD-OUT</text>
<text x="279.8" y="39">USART.RX1</text>
<text x="280.1" y="41.6">USART.TX2</text>
<text x="280.1" y="36.5">USART.TX1</text>
<text x="332" y="37.1">PWM_Control1</text>
<text x="332" y="39.7">PWM_Control2</text>
<text x="108.7" y="46.6">USB_CC1</text>
<text x="128.7" y="47.9">Typc.USB_DP</text>
<text x="153" y="47.9">Typc.USB1_DP</text>
<text x="279.8" y="44.1">USART.RX2</text>
<text x="280.1" y="46.6">USART.TX3</text>
<text x="332" y="47.3">PWM_Control5</text>
<text x="332" y="44.7">PWM_Control4</text>
<text x="332" y="42.2">PWM_Control3</text>
<text x="108.7" y="49.2">USB_CC2</text>
<text x="279.8" y="49.2">USART.RX3</text>
<text x="280.1" y="51.7">USART.TX4</text>
<text x="332" y="49.8">PWM_Control6</text>
<text x="332" y="52.4">PWM_Control7</text>
<text x="107.7" y="54.3">Typc.USB_DN</text>
<text x="107.7" y="59.3">Typc.USB_DN</text>
<text x="107.7" y="56.8">Typc.USB_DP</text>
<text x="128.6" y="54.9">Typc.USB_DN</text>
<text x="153" y="54.9">Typc.USB1_DN</text>
<text x="279.8" y="54.3">USART.RX4</text>
<text x="279.8" y="59.3">USART.RX5</text>
<text x="280.1" y="56.8">USART.TX5</text>
<text x="332" y="54.9">PWM_Control8</text>
<text x="107.7" y="61.9">Typc.USB_DP</text>
<text x="279.8" y="64.4">USART.RX6</text>
<text x="280.1" y="61.9">USART.TX6</text>
<text x="226.5" y="68.9">USART.RX1</text>
<text x="226.8" y="71.4">USART.TX1</text>
<text x="282.4" y="77.1">USART.RX1</text>
<text x="214.3" y="81.6">OSD-OUT</text>
<text x="282.7" y="79.7">USART.TX1</text>
<text x="312.9" y="81.6">USART.RX2</text>
<text x="313.2" y="79">USART.TX2</text>
<text x="282.4" y="89.8">USART.RX4</text>
<text x="282.7" y="87.3">USART.TX4</text>
<text x="312.9" y="89.8">USART.RX3</text>
<text x="313.2" y="87.3">USART.TX3</text>
<text x="216" y="94.9">OSD-IN</text>
<text x="274.6" y="99.3">OSD-OUT</text>
<text x="276.3" y="101.9">OSD-IN</text>
<text x="57.9" y="110.8">USB_CC1</text>
<text x="78.1" y="110.8">USB_CC2</text>
<text x="215.8" y="112.7">PWM_Control4</text>
<text x="215.8" y="115.2">PWM_Control3</text>
<text x="215.8" y="117.8">PWM_Control2</text>
<text x="215.8" y="120.3">PWM_Control1</text>
<text x="218.9" y="122.8">USART.RX3</text>
<text x="275.5" y="127.9">PWM_Control4</text>
<text x="275.5" y="130.5">PWM_Control3</text>
<text x="275.5" y="133">PWM_Control2</text>
<text x="275.5" y="135.5">PWM_Control1</text>
<text x="273.6" y="140">PWM_Control8</text>
<text x="273.6" y="142.5">PWM_Control7</text>
<text x="214.5" y="148.2">PWM_Control8</text>
<text x="273.6" y="145.1">PWM_Control6</text>
<text x="273.6" y="147.6">PWM_Control5</text>
<text x="214.5" y="153.3">PWM_Control6</text>
<text x="214.5" y="155.9">PWM_Control5</text>
<text x="214.5" y="150.8">PWM_Control7</text>
<text x="285.2" y="160.9">USART.TX6</text>
<text x="284.9" y="163.5">USART.RX6</text>
<text x="285.2" y="166">USART.TX5</text>
<text x="284.9" y="168.6">USART.RX5</text>
<text x="219.1" y="190.2">I2C1.SDA</text>
<text x="219.1" y="192.7">I2C1.SCL</text>
</g>
<g font-size="1.8" fill="#006464">
<text x="70.5" y="35.8">VBUS</text>
<text x="82.2" y="39">USB_C_16P</text>
<text x="100.2" y="39">U4</text>
<text x="83.1" y="46.6">VBUS</text>
<text x="83.1" y="44">VBUS</text>
<text x="98.4" y="47.9">CC1</text>
<text x="144.7" y="44">R24</text>
<text x="144.7" y="46.6">22R</text>
<text x="83.1" y="51.7">VBUS</text>
<text x="83.1" y="49.1">VBUS</text>
<text x="98.4" y="50.4">CC2</text>
<text x="144.7" y="51.7">R25</text>
<text x="99.3" y="58">D+</text>
<text x="99.3" y="55.5">D-</text>
<text x="144.7" y="54.2">22R</text>
<text x="99.3" y="63.1">D+</text>
<text x="99.3" y="60.6">D-</text>
<text x="203.8" y="63.1">SBUS</text>
<text x="209" y="61.2">J1</text>
<text x="222.3" y="65">+5V</text>
<text x="97.1" y="68.2">SBU1</text>
<text x="97.1" y="70.7">SBU2</text>
<text x="222.3" y="68.2">GND</text>
<text x="101.2" y="75.8">_</text>
<text x="209" y="77.1">J2</text>
<text x="101.2" y="83.4">_</text>
<text x="101.2" y="80.9">_</text>
<text x="209.1" y="79.6">VTX</text>
<text x="266.2" y="80.9">J24</text>
<text x="266.2" y="78.3">J23</text>
<text x="296.7" y="80.2">J39</text>
<text x="296.7" y="82.8">J40</text>
<text x="227.3" y="88.5">GND</text>
<text x="228" y="86">+12V</text>
<text x="266.2" y="88.5">J25</text>
<text x="296.7" y="88.5">J37</text>
<text x="98.3" y="91">GND</text>
<text x="98.3" y="93.6">GND</text>
<text x="207.2" y="92.9">Camera</text>
<text x="209" y="90.4">J3</text>
<text x="266.2" y="91">J26</text>
<text x="296.7" y="91">J38</text>
<text x="98.3" y="98.7">GND</text>
<text x="98.3" y="96.1">GND</text>
<text x="226.7" y="101.8">GND</text>
<text x="226.7" y="98.7">+5V</text>
<text x="266.2" y="100.6">J27</text>
<text x="159.6" y="106" transform="rotate(-90 159.6 106)">+5V</text>
<text x="207.8" y="107.5">J36</text>
<text x="266.2" y="103.1">J28</text>
<text x="200" y="110.1">Conn_01x10_Socket</text>
<text x="265.5" y="113.3">J19</text>
<text x="283.9" y="113.3">+12V</text>
<text x="68.6" y="117.7">R22</text>
<text x="80" y="117.7">R23</text>
<text x="110.4" y="115.8">GND</text>
<text x="162.2" y="118.2" transform="rotate(-90 162.2 118.2)">K24</text>
<text x="265.5" y="118.3">J21</text>
<text x="265.5" y="115.8">J20</text>
<text x="283.2" y="115.8">+5V</text>
<text x="283.2" y="119">GND</text>
<text x="68.6" y="120.2">5.1K</text>
<text x="80" y="120.2">5.1K</text>
<text x="158.3" y="121.4" transform="rotate(-90 158.3 121.4)">D7</text>
<text x="265.5" y="120.9">J22</text>
<text x="283.2" y="121.5">GND</text>
<text x="296.7" y="126">J34</text>
<text x="296.7" y="123.4">J33</text>
<text x="314.3" y="124.1">GND</text>
<text x="70.4" y="129.8">GND</text>
<text x="159.6" y="131.5" transform="rotate(-90 159.6 131.5)">VBUS</text>
<text x="222.9" y="129.1">GND</text>
<text x="222.9" y="131.7">GND</text>
<text x="264.9" y="129.1">J11</text>
<text x="264.9" y="131.7">J12</text>
<text x="264.9" y="136.8">J14</text>
<text x="264.9" y="134.2">J13</text>
<text x="294.1" y="134.8">J29</text>
<text x="294.1" y="137.4">J30</text>
<text x="311.8" y="134.8">+5V</text>
<text x="264.9" y="141.2">J15</text>
<text x="264.9" y="143.7">J16</text>
<text x="311.8" y="138">GND</text>
<text x="207.1" y="146.3">Input</text>
<text x="208.4" y="144.4">J4</text>
<text x="264.9" y="146.3">J17</text>
<text x="264.9" y="148.8">J18</text>
<text x="223.5" y="159.6">GND</text>
<text x="223.5" y="162.2">GND</text>
<text x="269.3" y="164.7">J6</text>
<text x="269.3" y="162.2">J5</text>
<text x="269.3" y="167.2">J7</text>
<text x="269.3" y="169.8">J8</text>
<text x="269.3" y="172.3">J9</text>
<text x="298.5" y="171.7">GND</text>
<text x="235.5" y="177.4">+3V3</text>
<text x="268.7" y="174.9">J10</text>
<text x="298.5" y="174.9">+5V</text>
<text x="207.8" y="191.4">J31</text>
<text x="231.7" y="186.3">R34</text>
<text x="231.7" y="188.8">10K</text>
<text x="207.8" y="193.9">J32</text>
<text x="231.7" y="195.8">R35</text>
<text x="231.7" y="198.3">10K</text>
<text x="235.5" y="206.6">+3V3</text>
</g>
<g font-size="1.8" fill="#725600">
<text x="199.3" y="35.2">OSD_IN</text>
<text x="197.6" y="37.7">OSD_OUT</text>
</g>
<g font-size="1.8" fill="#a90000">
<text x="78.7" y="42.9">B4</text>
<text x="78.8" y="45.5">A9</text>
<text x="104.2" y="46.7">A5</text>
<text x="78.7" y="48">B9</text>
<text x="78.8" y="50.5">A4</text>
<text x="104.1" y="49.3">B5</text>
<text x="104.1" y="59.4">B7</text>
<text x="104.2" y="56.9">A6</text>
<text x="104.2" y="54.4">A7</text>
<text x="104.1" y="62">B6</text>
<text x="212" y="63.9">4</text>
<text x="104.1" y="69.6">B8</text>
<text x="104.2" y="67.1">A8</text>
<text x="212" y="71.5">1</text>
<text x="212" y="69">2</text>
<text x="212" y="66.4">3</text>
<text x="104.1" y="77.2">S3</text>
<text x="104.1" y="74.7">S4</text>
<text x="272.3" y="77.2">1</text>
<text x="104.1" y="82.3">S1</text>
<text x="104.1" y="79.8">S2</text>
<text x="212" y="81.7">3</text>
<text x="272.3" y="79.8">1</text>
<text x="302.8" y="79.1">1</text>
<text x="302.8" y="81.7">1</text>
<text x="104.2" y="89.9">A1</text>
<text x="212" y="86.7">1</text>
<text x="212" y="84.2">2</text>
<text x="272.3" y="89.9">1</text>
<text x="272.3" y="87.4">1</text>
<text x="302.8" y="89.9">1</text>
<text x="302.8" y="87.4">1</text>
<text x="103.5" y="92.5">B12</text>
<text x="104.1" y="95">B1</text>
<text x="212" y="95">3</text>
<text x="103.6" y="97.5">A12</text>
<text x="212" y="100.1">1</text>
<text x="212" y="97.5">2</text>
<text x="272.3" y="102">1</text>
<text x="272.3" y="99.4">1</text>
<text x="210.8" y="112.8">10</text>
<text x="271.7" y="112.1">1</text>
<text x="211.4" y="117.9">8</text>
<text x="211.4" y="115.3">9</text>
<text x="271.7" y="119.8">1</text>
<text x="271.7" y="117.2">1</text>
<text x="271.7" y="114.7">1</text>
<text x="211.4" y="125.5">5</text>
<text x="211.4" y="122.9">6</text>
<text x="211.4" y="120.4">7</text>
<text x="302.8" y="124.8">1</text>
<text x="302.8" y="122.3">1</text>
<text x="211.4" y="130.6">3</text>
<text x="211.4" y="128">4</text>
<text x="271.1" y="128">1</text>
<text x="271.1" y="130.6">1</text>
<text x="211.4" y="135.6">1</text>
<text x="211.4" y="133.1">2</text>
<text x="271.1" y="135.6">1</text>
<text x="271.1" y="133.1">1</text>
<text x="300.3" y="133.7">1</text>
<text x="300.3" y="136.3">1</text>
<text x="271.1" y="140.1">1</text>
<text x="271.1" y="142.6">1</text>
<text x="212" y="148.3">8</text>
<text x="271.1" y="145.2">1</text>
<text x="271.1" y="147.7">1</text>
<text x="212" y="156">5</text>
<text x="212" y="153.4">6</text>
<text x="212" y="150.9">7</text>
<text x="212" y="161">3</text>
<text x="212" y="158.5">4</text>
<text x="274.9" y="161">1</text>
<text x="212" y="166.1">1</text>
<text x="212" y="163.6">2</text>
<text x="274.9" y="163.6">1</text>
<text x="274.9" y="166.1">1</text>
<text x="274.9" y="168.7">1</text>
<text x="274.9" y="171.2">1</text>
<text x="274.9" y="173.7">1</text>
<text x="213.9" y="190.2">1</text>
<text x="213.9" y="192.8">1</text>
</g>
</svg>
